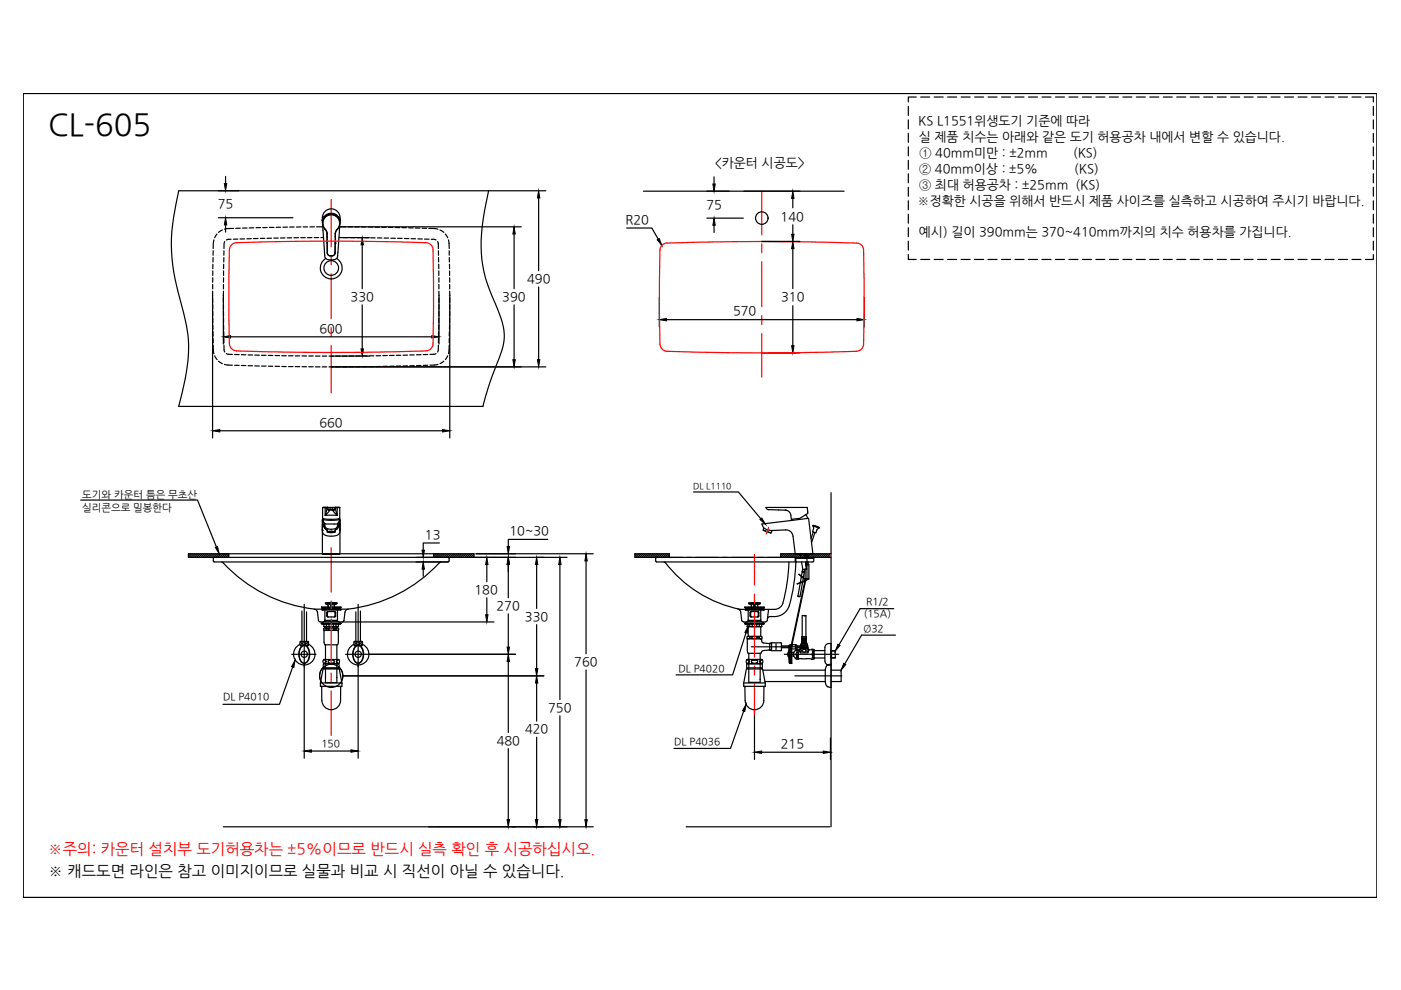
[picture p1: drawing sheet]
<svg xmlns="http://www.w3.org/2000/svg" width="297mm" height="210mm" viewBox="0 0 297 210" stroke-linecap="round" stroke-linejoin="round" font-family="sans-serif">
<!-- layer: 5 -->
<g fill="none" stroke="#000" stroke-width=".25">
<path d="M37.9 40.4h65.7a41.2 41.2 0 0 0-1.3 15.9 35.1 35.1 0 0 0 3.2 9.2 12.5 12.5 0 0 1 1.2 7.7l-2.9 8-1.4 5h-64.5a42.6 42.6 0 0 0 2-14.4 67.6 67.6 0 0 0-2.5-11.3 36.3 36.3 0 0 1-.1-17.2zM68.5 46.2a13.1 13.1 0 0 0 .1 4.7l.2 3.2a1.02 1.02 0 0 0 1.4 1 1.04 1.04 0 0 0 1.4-1v-.6M68.5 46.2l.1-.1-.2 .6M68.5 46.2h.1M68.7 46l-.3 .7M71.7 46a1.88 1.88 0 0 0-3.2 .2M71.7 46l.4 .9-.1 2M71.7 46l.4 .7-.3-.6 .1 .1M72 48.9l-.4 4.6M72.1 46.8a1.95 1.95 0 0 0-1.9-2.5 1.95 1.95 0 0 0-1.8 2.5l.2-.7-.2 .8M72.1 46.7l-.3-.6 .3 .8M72.1 46.7v.1z"/>
<path d="M136.4 40.5h42.6M48.5 117.4v.8h-8.6v-.8h60.6v.8h-8.6v-.8M68.4 112.3v.2M68.4 110.3v.8M68.4 112.5h.1M68.4 112.5a1.12 1.12 0 0 0 1.3 1.2 2.03 2.03 0 0 0 2.3-.7l.1-.5M68.4 110.2v2.1M68.4 112.5v4.9M68.4 110.6v-.3v1M68.4 111.3l.1-.1 .2 .6 .6 .6M68.4 111.3v-.2v1.2M68.4 111.3v1"/>
<path d="M68.5 110.4l.3 .6M68.5 110.4v.8l.3 .4v-.6M68.5 110.1l-.1 .1 .1 .2M68.8 111.6l.3 .6M68.8 111h.1M68.8 111h2.8M68.8 111a.96 .96 0 0 0 .8 1.2 1.52 1.52 0 0 0 1.9-.5l.1-.4M68.8 111v.3M71.6 111v.6l.3-.4-.1 .4-.7 .8M71.6 111v.3v-.3M71.6 111h.1M71.6 111.6l-.2 .6"/>
<path d="M71.9 110.1l.2 .1-.1 .2v.9v-1l.1 .8M72 110.4l-.3 .6M72.1 111.1v1.2M72.1 110.3v.3M72.1 110.2v7.2M134.6 117.4h7.3v.8h-7.3zM163.8 112.5l2.8-.1a1.49 1.49 0 0 1 1.5 1.3l.5 3.7M167.9 110.3l-6.4 .8 .6 1M171.2 109.9h.2l.9 7.5M176.2 104.5v12.9h-10.7v.8h10.7v57.1M47.4 175.3h45.7M145.5 175.3h30.5"/>
</g>
<!-- layer: 6 -->
<g fill="none" stroke="#000" stroke-width=".25">
<path d="M61.8 138.7h5.2M63.6 136.6a2.28 2.28 0 0 0-.9 3.5 2.28 2.28 0 0 0 3.6 0 2.28 2.28 0 0 0-.9-3.5M63.6 136.1l.3 .3-.3 .4M63.7 136.9h.4M63.7 136h1.6M63.7 136l-.1 .4 .1 .5M63.8 137.2a.89 .89 0 0 1 1-.4 .89 .89 0 0 1 .6 .8 2.58 2.58 0 0 1-.5 3 .95 .95 0 0 1-1.3-.7 2.91 2.91 0 0 1 .2-2.7zM63.9 137.2a.86 .86 0 0 1 .9-.3 .86 .86 0 0 1 .6 .8 2.36 2.36 0 0 1-.7 2.9 1.27 1.27 0 0 1-1.3-1.5l.1-1.1zM64 129.6v6.4M64.5 128.1v13.3M64.9 136.9h.4M65 129.7v6.3"/>
<path d="M65.3 136l.2 .4-.2 .5M65.4 136.1l-.3 .3 .3 .4M73.3 138.7h5.1M75 136.6a2.28 2.28 0 0 0-.9 3.5 2.28 2.28 0 0 0 3.6 0 2.28 2.28 0 0 0-.8-3.5M75.1 136.1l.3 .3-.3 .4M75.1 136.9h.4M75.1 136h1.6M75.2 136l-.2 .4 .2 .5M75.3 137.2a.89 .89 0 0 1 .9-.4 .89 .89 0 0 1 .7 .8 2.58 2.58 0 0 1-.6 3 .95 .95 0 0 1-1.3-.7 2.91 2.91 0 0 1 .3-2.7zM75.3 137.2a.86 .86 0 0 1 1-.3 .86 .86 0 0 1 .5 .8 2.36 2.36 0 0 1-.7 2.9 1.27 1.27 0 0 1-1.2-1.5v-1.1zM75.4 129.7v6.3M75.9 128.1v13.3"/>
<path d="M76.3 136.9h.4M76.4 129.6v6.4M76.7 136l.2 .4-.2 .5M76.8 136.1l-.3 .3 .3 .4M166.3 138.7h11.5M167.2 138.1l-.2 .6 .2 .7M167.4 136.9l-.2 1.9 .2 1.7M167.5 136.8l-.1 .1v3.7M167.5 136.9h.3M167.5 136.8v3.8v-3.7M167.5 138.2h.3M167.5 138.1h.3"/>
<path d="M167.5 138h.3M167.5 137.9h.3M167.5 138.8h.3M167.5 138.7h.3M167.5 138.6h.3M167.5 138.5h.3M167.5 138.4h.3M167.5 138.3h.3M167.5 139.1h.3M167.5 139.8h.3M167.5 139.9h.3M167.5 140h.3"/>
<path d="M167.5 139.7h.3M167.5 139.2h.3M167.5 139.3h.3M167.5 139.4h.3M167.5 139.5h.3M167.5 139.6h.3M167.5 138.9h.3M167.5 139h.3M167.5 137.7h.3M167.5 137.6h.3M167.5 137.8h.3M167.5 137.5h.3"/>
<path d="M167.5 137.2h.3M167.5 137.3h.3M167.5 137.1h.3M167.5 137h.3M167.5 137.4h.3M167.8 136.8l.1 3.9v-3.9h-.4M167.8 136.8h.1M167.9 138.4h.4M167.9 139.1h.4M168.3 139.2l.3 .4M168.7 139.6l.2 .2 .4-.1M168.8 139.7l.2-.4 .2 .4"/>
<path d="M168.9 138.4a.36 .36 0 0 1 .3 .3 .36 .36 0 0 1-.3 .4zM169.2 137.7l-.2 .4-.2-.4M169.3 137.8v1.9M169.3 139.6h.1M169.3 137.9h.1M169.3 137.8h.1M169.3 137.7a.97 .97 0 0 0-1 .6v.9M169.3 139.7h.1M169.5 139.7h-.2M169.5 139.6l.5 .1M169.7 137.2v.2M169.7 137.5v-.6h1.6v.6"/>
<path d="M169.7 137.5l-.3 .3M169.8 136.9v.3M171.2 136.9v.3M171.3 137.2v.2M171.3 137.5l.2 .3 .8-.2 .3 .2M172.2 137.7l.1 .5 .2-.5M172.3 138.4a.35 .35 0 0 1 .2 .3 .35 .35 0 0 1-.2 .4zM172.5 139.7l-.2-.4-.1 .5M172.6 137.8v1.9v-.2h2.3M172.6 137.9h2.3M172.6 139.7l-.3 .1-.7-.2-1.6 .1M174.9 137.3v2.9"/>
<path d="M175.7 136.4h.5v4.6h-.5M175.7 136.4a.84 .84 0 0 0-.8 .9M176.2 137.9l.9 .1M176.3 137.9v1.6M177.1 138v1.4M177.1 139.4l-.9 .1M167.4 140.6h.4M167.5 140.5h.3M167.5 140.4h.3M167.5 140.1h.3M167.5 140.2h.3M167.5 140.3h.3"/>
<path d="M174.9 140.2a.84 .84 0 0 0 .8 .8"/>
<circle cx="64.5" cy="138.7" r=".67"/>
<circle cx="64.5" cy="136.4" r=".37"/>
<circle cx="75.9" cy="138.7" r=".67"/>
<circle cx="76" cy="136.4" r=".37"/>
</g>
<!-- layer: CENTER -->
<g fill="none" stroke="#f00" stroke-width=".25">
<path d="M70.2 42.3v10M70.2 54.2v1.9M70.2 58v9.6M161.5 40.5v9.3M161.5 51.7v1.9M161.5 55.5v9.5M70.2 69.5v1.9M70.2 73.3v10M161.5 66.9v1.9M161.5 70.7v9.3M70.2 116.1v9.4M160 117.5v6.6"/>
<path d="M70.2 127.4v1.9M70.2 131.3v9.5M160 126v1.9M160 129.8v9.5M70.2 142.7v1.9M70.2 146.5v9.4M160 141.2v1.9M160 145v6.6"/>
</g>
<!-- layer: 0 -->
<g fill="none" stroke="#000" stroke-width=".25">
<path d="M47.8 37.4v1.5M151.4 37.5v1.5M46.3 46.2h15.8M46.3 40.4h4.3M47.8 47.7v1.5M69.1 54.8a2.32 2.32 0 0 0-.7 3.5 2.32 2.32 0 0 0 3.6 0 2.32 2.32 0 0 0-.6-3.5M72.1 48.1h38.4M72.3 50.4h6M76.8 51.9v9.3M103.6 40.4h12.1M109 49.6v11.6M114.2 42v15.4"/>
<path d="M132.9 48.3h5.3l1.4 2.4M149.9 46.2h7.7M149.9 40.5h4.7M151.4 47.8v1.5M157.7 40.5h11.9M161.5 51.2h8.1M168.1 42.1v2M168.1 47.7v2M168.1 52.7v8.5M45.1 62.5v30.4M47.4 62.5v10.4M48.9 71.4h42.7"/>
<path d="M70.2 77.8h45.5M70.2 75.5h8.1M76.8 64.6v9.4M93.1 62.5v10.4M95.4 62.5v30.4M109 64.6v11.7M114.2 60.8v15.5M139.8 63v6.3M141.3 67.8h40.4M161.5 74.8h8.1M168.1 64.8v8.5M183.2 63v6.3"/>
<path d="M46.6 91.3h47.2M17.1 106h24.8l4 10M40.1 117.4l-.2 .1M40.5 117.4l-.6 .5M40.9 117.4l-.8 .8M41.3 117.4l-.8 .8M41.7 117.4l-.8 .8M42.1 117.4l-.8 .8M42.5 117.4l-.8 .8M42.9 117.4l-.8 .8M43.3 117.4l-.8 .8M43.7 117.4l-.8 .8"/>
<path d="M44.1 117.4l-.8 .8M44.5 117.4l-.8 .8M44.9 117.4l-.8 .8M45.3 117.4l-.8 .8M45.7 117.4l-.7 .8M46.1 117.4l-.7 .8M46.5 117.4l-.7 .8M46.9 117.4l-.7 .8M47.3 117.4l-.7 .8M47.7 117.4l-.7 .8M48.1 117.4l-.7 .8M48.5 117.5l-.7 .7"/>
<path d="M48.5 117.9l-.3 .3M68.4 117.4h3.7M68.5 117.5h3.5M68.9 117.4h.1M88.2 118.2h5.2M88.2 119.1h6.8M92 117.4l-.1 .1M92.4 117.4l-.5 .5M92.8 117.4l-.7 .8M93.2 115.1h-3.5v1.5M93.2 117.4l-.7 .8M93.6 117.4l-.7 .8"/>
<path d="M94.1 117.4l-.8 .8M94.5 117.4l-.8 .8M94.9 117.4l-.8 .8M95.3 117.4l-.8 .8M95.7 117.4l-.8 .8M96.1 117.4l-.8 .8M96.5 117.4l-.8 .8M96.9 117.4l-.8 .8M97.3 117.4l-.8 .8M97.7 117.4l-.8 .8M98.1 117.4l-.8 .8M98.5 117.4l-.8 .8"/>
<path d="M98.9 117.4l-.8 .8M99.3 117.4l-.7 .8M99.7 117.4l-.7 .8M100.1 117.4l-.7 .8M100.5 117.5l-.7 .7M100.5 117.9l-.3 .3M100.5 118.2h19.7M100.9 117.4h24.9M103.2 119.7v3.6M107.8 119.7v7M113.8 119.7v9.3M116.1 114.4h-8.3v1.5"/>
<path d="M118.7 119.7v28.6M124.3 118.9v19.7M134.8 117.4l-.2 .2M135.2 117.4l-.6 .6M135.6 117.4l-.8 .8M136 117.4l-.8 .8M136.4 117.4l-.8 .8M136.8 117.4l-.8 .8M137.2 117.4l-.8 .8M137.6 117.4l-.8 .8M138 117.4l-.8 .8M138.4 117.4l-.7 .8"/>
<path d="M138.8 117.4l-.7 .8M139.2 117.4l-.7 .8M139.6 117.4l-.7 .8M140 117.4l-.7 .8M140.4 117.4l-.7 .8M140.8 117.4l-.7 .8M141.2 117.4l-.7 .8M141.6 117.4l-.7 .8M141.9 117.5l-.6 .7M141.9 117.9l-.2 .3M147.1 104.3h9.5l4.7 5.7M161.8 112.4l1.7 .6"/>
<path d="M162.1 112.1l1 .3 .7 .1M165.9 117.4l-.4 .4M166.3 117.4l-.8 .8M166.7 117.4l-.8 .8M167.1 117.4l-.8 .8M167.5 117.4l-.8 .8M167.9 117.4l-.8 .8M168.3 117.4l-.8 .8M168.7 117.4l-.8 .8M168.7 117.4l3.5 .1M168.7 117.4v.1M169.1 117.4l-.8 .8"/>
<path d="M169.5 117.4l-.8 .8M169.9 117.4l-.8 .8M170.3 117.4l-.7 .8M170.7 117.4l-.7 .8M171.1 117.4l-.7 .8M171.5 117.4l-.7 .8M171.9 117.4l-.7 .8M172.3 117.4l-.7 .8M172.3 111.5l1.4 .5M172.4 111.5l.1 .4-.2 .8 .7 .3 .2-.6 .5-.4M172.4 111.4l-.1 .1M172.4 111.4l1.3 .4"/>
<path d="M172.4 112.8l-.4 1.4M172.7 117.4l-.7 .8M172.8 112.9l-.7 2.1M173.2 117.4l-.8 .8M173.6 117.4l-.8 .8M173.7 111.8v.2M174 117.4l-.8 .8M174.4 117.4l-.8 .8M174.8 117.4l-.8 .8M175.2 117.4l-.8 .8M175.6 117.4l-.8 .8M176 117.4l-.8 .8"/>
<path d="M176.2 117.6l-.6 .6M176.2 118l-.2 .2M67.5 131.6l-.2-1.8a.76 .76 0 0 0-.7-.6h7.2a.75 .75 0 0 0-.7 .6l-.2 1.8M67.5 131.5l.4 .3M67.9 131.9h36.8M72.9 131.5l-.3 .3M78.2 138.7h31.1M89.7 120.7v1.5M103.2 126.7v3.6M107.8 130.2v7M113.8 132.4v9.4M157 129.8l.3 1.8"/>
<path d="M157.3 131.5l.3 .3M157.6 131.9h4.7M158.2 134.2l-2.9 8.9h-12M162.7 131.5l-.4 .3M162.9 129.2l-.2 2.4M62 141.4l-2.7 7.9h-12M64.5 140.6v20.2M66 159.2h8.4M67.9 144.8h4.6M68.1 145.5l.1 3M68.5 141.8l.3-.1h2.9l.2 .1 .6 3.7h-4.6v-.7M68.5 141.8h3.4"/>
<path d="M68.5 141.8l-.6 3M68.6 140.7v.9h3.2v-.9M72.4 145.5l-.2 .2v2.8a1.98 1.98 0 0 1-2 2 1.98 1.98 0 0 1-2-2M72.7 143.3h42.6M75.9 140.6v20.2M107.8 140.3v15M107.8 158.7v15.1M113.8 144.8v8.1M113.8 156.3v17.5M118.7 151.8v22M124.3 142v31.8M157.7 150.8l-2.8 7.9h-12"/>
<path d="M157.7 144.8h4.5M157.9 145.5l.1 3M158.2 141.8h3.5l.5 3.7h-4.5zM158.4 140.7v.9h3.2v-.9M158.5 141.7l-.3 .1M161.4 141.7l.3 .1M162.1 145.5l-.1 .2v2.8a1.98 1.98 0 0 1-2 2 1.98 1.98 0 0 1-2-2M90.9 175.3h34.9"/>
<circle cx="70.2" cy="56.8" r="1.56"/>
</g>
<!-- layer: 1 -->
<path d="M141.9 118.2h2.8M145.6 118.2h1M147.5 118.2h4.8M153.2 118.2h1M155.1 118.2h4.8M160.9 118.2h.9M162.8 118.2h2.7M163 111.8l-.5 1.4M176.2 117.4v.8" fill="none" stroke="#f00" stroke-width=".25"/>
<!-- layer: 7 -->
<g fill="none" stroke="#000" stroke-width=".25">
<path d="M168.6 118.4h3.9v.5l-.2 .2h-3.4l-.3-.1zM169.6 117.4l.2 1M169.9 119.1l.3 1.7 .4-.1M170.5 117.9l-.1-.5 .2 1M170.8 117.4l-.2 .9M170.8 119.1l.2 1.6M170.8 119.6l.2 .9M170.8 119.7l.7 .1M170.9 117.4v1v-1M170.9 117.8v.6M170.9 119.1v.6M170.9 117.9h.4"/>
<path d="M171.1 117.3v5.7M171.3 119.1v.6M171.3 117.4v1v-1M171.3 117.8v.6M171.4 119.7v3.1M169 123.8l1.7-.5zM169.2 126.4l.4 .1zM169.4 121.8l1.3 1.1zM169.6 137.7h.3v.3l-.2 .3zM169.7 137.4l1.5-.1 .1 .2h-1.6zM169.7 138.4h1.6M169.7 137.4h1.6"/>
<path d="M169.7 123.6l-.5 2.8M169.7 137.5l-.1 .5 .1 .4M169.7 123.4v.1M169.8 136.7v.2M169.8 136.6h1.4M169.8 136.9h1.4M169.8 123.5h-.1M169.9 136.9v.3h1.2v-.3M169.9 136.6v-.2h1.2v.2M169.9 122.2l.2-.9h.4l-.2 1.1-.2-.1M169.9 122.2l.1 .1M169.9 123.4h.1"/>
<path d="M169.9 122.3v.1M169.9 137.2v.1M169.9 123.5h.2l-.5 3M170 137.3h-.1M170 136.3l-.1 .1M170 135.3v.2M170 136.2l1 .1M170 136h1M170 135.3v-.3h1v.3M170 135.3h1M170 135.5h1M170 136v.2"/>
<path d="M170 135.5v.2M170 135.3h.9M170 135.7v.3M170 136h.1M170 123.5h.1M170.1 122.4h.1M170.1 122.4h-.2l-.2 1h.2M170.1 123.5h.1M170.1 121.2v.1M170.1 136.2l-.1 .1M170.2 123.4l-.1 .1M170.2 120.6l-.1 .6 .4 .1 .1-.6"/>
<path d="M170.2 122.4l.1 .1M170.3 122.6l-.1 .8M170.3 122.4h.1M170.4 123l.6 .1M170.5 130.5h-.4v4.5M170.5 130.5h.4M170.5 121.3h.1M170.5 122.7l.3 .2M170.6 123.3l-2.9 13.9M170.6 120.7l.4-.1zM170.7 123.2v.1M170.7 123.3l-2.9 13.9"/>
<path d="M170.7 120.7v2M170.7 122.7h.8M170.7 122.7l.1 .1M170.7 122.9v.4M170.8 122.9l-.1 .4M170.8 136.2v.1M170.9 130.6v4.4M170.9 135.7v.3M170.9 135.5h.1M171 135.5v.2h-1M171 135.7h-1M171 135.3l-.1 .2h-.9"/>
<path d="M171 136v.2M171 136.3h.1M171 136.3v.1M171 137.2v.1M171 137.3h.1M171.1 137.7h.3v.3l-.2 .3zM171.2 136.7v.2M171.3 137.5l.1 .5-.1 .4"/>
<circle cx="161.5" cy="46.2" r="1.32"/>
<circle cx="170.5" cy="138" r=".34"/>
</g>
<!-- layer: 0 -->
<g fill="#000" stroke="#000" stroke-width=".21">
<path d="M47.6 38.9h.5l-.3 1.5zM151.1 39h.5l-.2 1.5zM47.8 46.2l.3 1.5h-.5zM76.8 50.4l.3 1.5h-.6zM109 48.1l.2 1.5h-.5zM114.2 40.4l.3 1.6h-.6zM139.3 50.8l.5-.2 .5 1.4zM151.4 46.2l.2 1.6h-.5zM168.1 51.2l.2 1.5h-.5zM167.8 49.7h.5l-.2 1.5zM168.1 40.5l.2 1.6h-.5zM47.4 71.4l1.5-.2v.5z"/>
<path d="M76.5 74h.6l-.3 1.5zM91.6 71.2l1.5 .2-1.5 .3zM108.7 76.3h.5l-.2 1.5zM113.9 76.3h.6l-.3 1.5zM139.8 67.8l1.5-.3v.5zM167.8 73.3h.5l-.2 1.5zM181.7 67.5l1.5 .3-1.5 .2zM45.1 91.3l1.5-.2v.5zM93.8 91.1l1.6 .2-1.6 .3zM45.7 116.1l.4-.2 .4 1.5zM89.5 116.6h.5l-.3 1.6zM103.2 118.2l.3 1.5h-.5z"/>
<path d="M107.8 118.2l.2 1.5h-.5zM107.5 115.9h.5l-.2 1.5zM113.8 118.2l.2 1.5h-.5zM118.7 118.2l.3 1.5h-.5zM124.3 117.4l.2 1.5h-.5zM161.1 110.2l.4-.4 .8 1.4zM89.7 119.1l.3 1.6h-.5zM103 130.3h.5l-.3 1.6zM107.5 137.2h.5l-.2 1.5zM158.6 132.7l-.2 1.5-.5-.1zM62.6 140l-.3 1.5-.5-.1zM64.5 159.2l1.5-.2v.5z"/>
<path d="M74.4 159l1.5 .2-1.5 .3zM107.8 138.7l.2 1.6h-.5zM113.8 143.3l.2 1.5h-.5zM113.5 141.8h.5l-.2 1.5zM158.2 149.3l-.3 1.6-.5-.2zM107.5 173.8h.5l-.2 1.5zM113.5 173.8h.5l-.2 1.5zM118.5 173.8h.5l-.3 1.5zM124 173.8h.5l-.2 1.5z"/>
</g>
<!-- layer: 3 -->
<g fill="none" stroke="#000" stroke-width=".25">
<path d="M192.6 22.6v1.9M192.6 25.4v1.9M192.6 28.3v1.9M192.6 31.1v1.9M192.6 34v1.9M192.6 36.9v1.9M192.6 39.7v1.9M194.3 20.6h-1.7v1M195.2 20.6h1.9M198.1 20.6h1.9M200.9 20.6h1.9M203.8 20.6h1.9"/>
<path d="M206.6 20.6h1.9M209.5 20.6h1.9M212.4 20.6h1.9M215.2 20.6h1.9M218.1 20.6h1.9M220.9 20.6h1.9M223.8 20.6h1.9M226.6 20.6h1.9M229.5 20.6h1.9M232.4 20.6h1.9M235.2 20.6h1.9M238.1 20.6h1.9"/>
<path d="M240.9 20.6h1.9M243.8 20.6h1.9M246.6 20.6h1.9M249.5 20.6h1.9M252.4 20.6h1.9M255.2 20.6h1.9M258.1 20.6h1.9M260.9 20.6h1.9M263.8 20.6h1.9M266.6 20.6h1.9M269.5 20.6h1.9M272.4 20.6h1.9"/>
<path d="M275.2 20.6h1.9M278.1 20.6h1.9M280.9 20.6h1.9M283.8 20.6h1.9M286.6 20.6h2M289.5 20.6h1.7v1M291.2 22.6v1.9M291.2 25.4v1.9M291.2 28.3v1.9M291.2 31.1v1.9M291.2 34v1.9M291.2 36.9v1.9"/>
<path d="M291.2 39.7v1.9M192.6 54v1h1.7M192.6 42.6v1.9M192.6 45.4v1.9M192.6 48.3v1.9M192.6 51.1v1.9M195.2 55h1.9M198.1 55h1.9M200.9 55h1.9M203.8 55h1.9M206.6 55h1.9M209.5 55h1.9"/>
<path d="M212.4 55h1.9M215.2 55h1.9M218.1 55h1.9M220.9 55h1.9M223.8 55h1.9M226.6 55h1.9M229.5 55h1.9M232.4 55h1.9M235.2 55h1.9M238.1 55h1.9M240.9 55h1.9M243.8 55h1.9"/>
<path d="M246.6 55h1.9M249.5 55h1.9M252.4 55h1.9M255.2 55h1.9M258.1 55h1.9M260.9 55h1.9M263.8 55h1.9M266.6 55h1.9M269.5 55h1.9M272.4 55h1.9M275.2 55h1.9M278.1 55h1.9"/>
<path d="M280.9 55h1.9M283.8 55h1.9M286.6 55h2M291.2 54v1h-1.7M291.2 42.6v1.9M291.2 45.4v1.9M291.2 48.3v1.9M291.2 51.1v1.9M45.2 118.4v.5M45.2 118.4l.3-.2h49.5l.2 .2v.5l-.2 .2h-49.5l-.3-.2M47 119.1a33.6 33.6 0 0 0 13.9 8.8l2.8 .8 2.9 .4M93.2 119.3a31.3 31.3 0 0 1-19.4 9.8"/>
<path d="M93.5 119.1l-.3 .2M139.1 118.2h29.4l.2 .2v.7h-29.4l-.3-.2zM140.8 119.1l.3 .2M167.3 119.1a33.4 33.4 0 0 1-1.5 9.2 1.83 1.83 0 0 1-1.6 .9h-7.2a26.7 26.7 0 0 1-16-10M168.7 119.2a34.6 34.6 0 0 1-1.6 9.8 3.5 3.5 0 0 1-3.8 1.7l-.5 .3-.1 .2M68.1 132.1h4.2M68.2 128.8l.1 .1M68.2 128.7h4.1M68.2 128.7l4.1 .1M68.3 132.2v.1M68.3 128.9v.1M68.3 129.2v.1"/>
<path d="M68.3 128.9h.1M68.3 129.3h.1M68.3 129h.1M68.3 129.3h3.8M68.3 128.9h3.8M68.3 129.2h3.8v.1M68.3 129.1h3.8M68.3 129.2h.1M68.6 129v.2M68.6 133.2l.2 .4 .4-.1M68.7 133.2l.2-.1 .3 .1M68.7 132.4l.1 .5h2.8"/>
<path d="M68.7 132.8h.5M68.8 133.7h2.8M68.8 133.6l-.1 2.6 .1 .5h2.8l.1-.5v-2.6M68.9 131.4v.3M68.9 131.7l-.8 .4h4.2M68.9 131.5h2.7M68.9 132.9v.2h2.7v-.2M68.9 129.3v2.4M68.9 131.7h2.7M69 127.9h2.4M69 127.9l.1 .2h2.3v-.2M69 136.7v8h2.4v-8"/>
<path d="M69.1 127.8h2.3M69.1 127.8l-.1 .1M69.2 133.5v-.3h.5v.3M69.2 133.5h.5M69.2 132.4v.4h.6M69.5 129.7h1.6l.1 .9-.2 .2M69.5 130.8h1.5M69.5 129.7l-.2 .1v.8l.2 .2M69.6 128.4l-.2 .3M69.6 129.7l-.2 .1v.8l.2 .2M69.7 133.5l.5 .1M69.8 132.4v.4"/>
<path d="M69.8 132.8h.9M70.1 128.1h.2M70.1 128.1l-.8-.1 .3 .4M70.1 128.1v.6M70.2 128.7v-.1l.1 .1M70.2 128.1v.5M70.2 133.1l-.5 .1M70.3 133.1l.4 .1M70.3 128.1v.5M70.3 128.1v.6M70.7 132.4v.4M70.7 133.2h.6v.3h-.6z"/>
<path d="M70.7 133.5l-.4 .1M70.8 129.7l.2 .1v.8l-.2 .2M70.9 128.4l.1 .3M71.1 128.1l.1-.1-.9 .1M71.1 128.1l-.2 .3M71.2 132.4v.4h-.5M71.3 132.8h.5M71.3 133.2l.3-.1 .2 .1M71.4 127.8l.1 .1M71.5 133.7h.1M71.6 131.4l-.1 .3M71.6 133.7h.1"/>
<path d="M71.6 129.3v2.4M71.6 131.7l.7 .4M71.8 132.4v.4l-.2 .1M71.8 133.2l-.1 .4-.4-.1M71.9 129v.2M72.1 128.9h.1M72.1 129.3h.1M72.1 128.9v.1M72.2 132.2v.1l-3.9 .1M72.3 128.7v.1M72.3 128.8l-.2 .1M156.4 129.1l.4 .2 .2 .5"/>
<path d="M157.9 132.1h4.2M157.9 128.8l4 .1M157.9 128.7h4.1zM158 132.2v.1M158 132.3h3.9M158 128.9l.1 .2M158.1 129.3h.1M158.1 128.9h.1M158.1 129.4h3.8M158.1 129.1h3.7M158.1 129.2l-.1 .1M158.3 129.1v.1"/>
<path d="M158.4 135l.1 .4 .4-.1M158.4 135l.2-.1 .3 .1M158.4 132.8l2.9 .1M158.4 132.4v.4M158.4 132.8h.5M158.5 135.5h2.9M158.5 135.4l-.1 2.6M158.6 131.4l.1 .3M158.6 132.9v2h2.7v-2M158.6 131.5h2.7M158.6 131.7h2.7M158.6 131.7l-.7 .4"/>
<path d="M158.6 129.4v2.3M158.7 127.9l.1 .2h2.3l.1-.2M158.8 138.5v6.2h2.4v-6.2M158.8 127.8l2.4 .1zM158.9 135h.6v.3h-.6zM158.9 132.8h.6M158.9 132.4v.4M159.1 128.1l.3 .4-.2 .2M159.2 130.8h1.5M159.2 130.8l-.2-.2v-.7l.2-.2h1.6l.1 .9-.2 .2M159.3 137.1h11.2M159.4 129.7l-.2 .2v.7l.2 .2"/>
<path d="M159.5 135.3l.4 .1M159.5 132.4v.4M159.5 132.8h.9M159.8 128.1h-.8h.1M159.8 128.1h1.1h-.1M159.8 128.1v.6M159.9 128.1v.5M159.9 134.9l-.4 .1M160 134.9l.5 .1M160 128.1v.5M160 128.6h-.1v.1M160 128.6v.1"/>
<path d="M160.1 128.1v.6M160.4 132.8h.6M160.4 132.4v.4M160.5 135h.5v.3h-.5zM160.5 135.3l-.5 .1M160.6 129.7l.2 .2v.7l-.2 .2M160.8 128.1l-.2 .4 .1 .2M161 132.4v.4M161 132.8h.5M161 135l.3-.1 .2 .1M161.2 135.5h.1M161.3 131.4l-.1 .3"/>
<path d="M161.3 131.7l.8 .4M161.3 129.4v2.3M161.4 135.4l.3 .8 1.4 .3M161.5 132.8l-.2 .1M161.5 132.4v.4M161.6 135l-.2 .4-.4-.1M161.6 129.1v.1M161.8 137.9l-.3 .2-.2 .4h-2.7l-.1-.5M161.9 129.2h.1M161.9 129.3h.1M161.9 128.9h.1M161.9 128.9v.2"/>
<path d="M161.9 129.2v.1M161.9 132.2v.1M162 128.8l-.2 .1M163.3 136.4h.3v1.5h-.3M163.3 136.4h.1M163.3 137.8v.1M163.3 136.4h-.2M163.3 137.9h-1.5M163.6 136.4h-.4v1.4h.4M163.6 137.9l.1 .1M163.6 136.3h2l.1 .1v1.5l-2.1 .1M163.7 136.3h-.1"/>
<path d="M164.5 136.5v1.3M165.7 136.9h1.9M165.7 137.3h1.9M167.3 137.3l.3 .3M167.5 137.3h.1M167.5 137.3l.1 .1M167.5 136.9h.1M167.6 136.9v.4M167.6 137.3v.1M167.6 137.6h1.1M168.7 137l.1 .4M168.7 136.7h-1.1l-.3 .2"/>
<path d="M168.7 136.9h1.8M168.7 137.3h1.8M168.7 136.7l.3 .2M168.8 137.3v.1M168.8 137.3h.1M168.8 136.9l-.1 .1M169 137.3l-.3 .3M170.5 136.9v.4M71.4 143.6h.1M160 150.5v10.5M161.1 144h.1M161.5 159.5h13"/>
<path d="M176.1 156.5v4.5"/>
</g>
<!-- layer: 4 -->
<g fill="none" stroke="#000" stroke-width=".25">
<path d="M68.6 139.9h.1M68.7 139.8h3.1l.2 .6-.2 .3h-3.1l-.2-.4zM68.7 139.9l.4 .2M71.7 139.9a.33 .33 0 0 0-.4 .2 .33 .33 0 0 0 .2 .4M71.9 139.9h-.2M158.3 139.9h.2M158.4 139.8h.3h-.3M158.4 139.8l-.2 .5 .2 .4h3.1h-3.1M158.5 139.9a.33 .33 0 0 1 .4 .2 .33 .33 0 0 1-.2 .4M158.7 139.8h1.3h-1.3M161.2 139.8h-1.2h1.2M161.5 139.9l-.2 .1"/>
<path d="M161.5 139.8h-.3h.3M161.5 139.8l.2 .5-.2 .4M161.6 139.9h-.1M68.6 141.4a2.47 2.47 0 0 0-.6 3M68.7 140.7h3.1M68.9 140.5l-.3 .2M69.1 140.4l-.2 .1M69.1 140.1v.3M69.7 140.5a.41 .41 0 0 1 0-.5 .41 .41 0 0 1 .5-.1 .41 .41 0 0 1 .6 .1 .41 .41 0 0 1-.1 .5M69.8 140.5l.4 .2 .5-.2M70.2 146.3h.1M71.5 140.5l.4 .2"/>
<path d="M71.9 141.4a2.47 2.47 0 0 1 .5 3M158.7 140.5l-.4 .2M159.5 140.5l.5 .2 .4-.2M159.5 140.5a.41 .41 0 0 1-.1-.5 .41 .41 0 0 1 .6-.1 .41 .41 0 0 1 .5 .1 .41 .41 0 0 1 0 .5M161.3 140.5l.3 .2M161.3 140a.28 .28 0 0 0-.2 .3 .28 .28 0 0 0 .2 .2M161.7 142.1h13.3M162.2 144.5h12.8M168.5 143.3h10M175 142v2.9l.2 .5 .4 .2M175 142a1.09 1.09 0 0 1 1.2-1.2v5l-.6-.2M176.2 142.1h2.1v2.4h-2.1"/>
<circle cx="70.2" cy="143.3" r="2.47"/>
</g>
<!-- layer: 3 -->
<path d="M160 159.5l1.5-.3v.5zM174.5 159.2l1.6 .3-1.6 .2z" fill="#000" stroke="#000" stroke-width=".21"/>
<!-- layer: 1 -->
<g fill="none" stroke="#000" stroke-width=".25">
<path d="M69 48.6l.3 .9M69 48.7a1.85 1.85 0 0 1-.1-2.7 1.85 1.85 0 0 1 2.6 0 1.85 1.85 0 0 1 0 2.7M69 48.6v.1M69 48.6l.4 .9M69 48.6a1.82 1.82 0 0 1 0-2.6 1.82 1.82 0 0 1 2.7 .2 1.82 1.82 0 0 1-.4 2.6l-.2 .7M69.3 49.5l.1 4.1M69.4 49.5v2M69.4 53.6a.65 .65 0 0 0 .6 .7M69.4 51.5h.1M69.4 49.5h-.1M69.4 51.5l.1 2.4 .5 .3M69.4 53.6h.1"/>
<path d="M70 54.2l.4 .1M70 45.4a1.69 1.69 0 0 1 2 1.9M70 54.3h.4M70 54.2v.1M70 45.4a1.78 1.78 0 0 0-1.6 1.9M71 53.6l-.1 .4-.5 .2M71 53.6h.1M71 51.5v2.1M71.1 51.5h.1M71.1 49.5v2M71.1 53.6a.65 .65 0 0 1-.7 .7M71.1 49.5h.1"/>
<path d="M71.1 51.5v2.1M71.1 50.2v1.3M71.5 48.6v.1M71.5 48.6l-.4 .9M68.4 107.6h.6M68.4 107.6v2.3a7.7 7.7 0 0 0 3.6 0l.1-2.3h-.6M68.5 117.5h3.5M68.6 110l-.1 .1M68.9 107.6l.1 1.7h2.5M69 107.6h.1M69 107.6h-.5h.9M69.3 107.6h-.3"/>
<path d="M69.3 107.6h.1M69.3 107.6a.53 .53 0 0 0 .5 .6M69.3 107.6l-.4 1.7 1-1.1M69.3 112.1v.4M69.3 107.6l.1 .3 .5 .3M69.4 107.6l.2 .5h.3M69.4 107.6h-.4M69.4 107.6h.1M69.4 107.6h1.7M69.4 107.6h-.1M69.4 107.6l.3 .4 .2 .1M69.4 112.6v-.1v.3l.8 .1"/>
<path d="M69.4 107.6h.6M69.5 112.8l.7-.2 .8 .2-.8 .1zM69.5 112.7h1.4M69.9 108.1h.7M69.9 108.1v.1M69.9 108.1h.1M70 107.6v.5M70 107.6h.4M70 108.1h.4M70.2 110.1v.2M70.4 107.6v.5M70.4 107.6h.6"/>
<path d="M70.4 108.1h.2M70.6 108.1v.1M70.6 108.2l.9 1.1M71 107.6h.1M71 112.5v.3M71.1 112.8l-.9 .1M71.1 107.6h.1M71.1 112.5v.1M71.1 107.6l-.3 .4-.3 .1M71.1 107.6h.4M71.1 107.6l-.3 .5h-.2M71.1 107.6v.2"/>
<path d="M71.1 107.8l.4 1.5M71.1 112.1v.4M71.1 107.7l-.2 .5h-.3M71.1 107.6v.3l-.5 .3M71.5 107.6h.5h-1M71.5 107.6v1.7M71.9 110v.1M71.9 110.1l-1.7 .2-1.7-.2M162.9 108.1l3.6 .1M166.5 108.2h.4M167.9 110.1v.2M168.7 117.5h3.5"/>
<path d="M170.8 109.1h.1M170.9 109.1l.3 .8M171.1 107.6h-8.7l.1 .2 .4 .3M171.1 107.6h.1M171.1 107.6l.2 1.2-1.7 1.1-1.8 .2a1.67 1.67 0 0 0-.9-1.9h-.4M171.2 109.9l-3.3 .4M189.5 129.1h-7.1l-4.5 7.6M189.9 134.7h-7.2l-3.6 6.1"/>
</g>
<path d="M177.7 136.6l.4 .2-1 1.2zM178.9 140.7l.4 .2-1 1.2z" fill="#000" stroke="#000" stroke-width=".21"/>
<!-- layer: 2 -->
<g fill="none" stroke="#000" stroke-width=".25">
<path d="M45.1 58.9v.9M45.1 57.4v1M45.1 56v1M45.2 54.6v1M45.2 53.2v.9M45.3 50.9l-.1 1.8M46 49.6l-.5 .8M47.1 48.8l-.8 .5M47.4 57.4v1M47.4 58.9v.9M47.4 56v1M47.5 54.6l-.1 1"/>
<path d="M47.5 53.2v.9M47.7 51.2l-.2 1.5M49 50.7l-1 .2M49.5 48.4l-1.9 .2M50.4 50.7h-.9M50.9 48.4h-.9M51.8 50.7h-.9M52.4 48.3l-1 .1M53.3 50.6h-1M53.8 48.3h-1M54.7 50.6h-1M55.2 48.3h-.9"/>
<path d="M56.1 50.5h-.9M56.6 48.2l-.9 .1M57.1 48.2h1M57.6 50.5h-1M58 50.5h1M59.5 48.2h-.9M60.4 50.4l-.9 .1M60.9 48.2h-.9M61.9 50.4h-1M62.4 48.1l-1 .1M63.3 50.4h-1M63.8 50.4h.9"/>
<path d="M63.8 48.1h-.9M64.3 48.1h.9M66.1 50.4h-.9M66.6 50.4h1M66.7 48.1h-1M67.1 48.1h1.2M68.6 50.4h-.6M71.9 50.4h.5M72.1 48.1h1.2M72.9 50.4h.9M73.8 48.1h.9M74.3 50.4h1"/>
<path d="M75.2 48.1h1M75.7 50.4h1M76.6 48.1h1M77.2 50.4h.9M78.1 48.1l.9 .1M78.6 50.4h.9M79.5 48.2h.9M80 50.4l1 .1M80.9 48.2h1M81.4 50.5h1M82.3 48.2h1M82.9 50.5h.9"/>
<path d="M83.8 48.2l.9 .1M84.3 50.5h.9M85.2 48.3h1M85.7 50.6h1M86.6 48.3h1M87.2 50.6h.9M88.1 48.3l.9 .1M88.6 50.7h.9M89.5 48.4h1M90 50.7h1M90.9 48.4l1.9 .2M91.4 50.7l1 .2"/>
<path d="M92.8 51.2l.1 1.5M92.9 53.2l.1 .9M93 54.6v.9M93 56v1M93 57.4v1M93.1 58.9v.9M93.3 48.8l.8 .5M94.4 49.6l.5 .8M95.1 50.9l.1 1.8M95.2 53.2l.1 .9M95.3 54.6v.9M95.3 56v1"/>
<path d="M95.3 57.4v1M95.3 58.9v.9M45.1 63.2v.9M45.1 60.3v1M45.1 64.6v1M45.1 61.7v1M45.1 66v1M45.1 67.5v.9M45.1 68.9v.9M45.2 70.3v1M45.2 71.7v1M45.2 73.2l.1 1.8"/>
<path d="M45.5 75.4l.5 .8M46.3 76.6l.8 .5M47.4 63.2v.9M47.4 60.3v1M47.4 64.6v1M47.4 61.7v1M47.4 66v1M47.4 67.5v.9M47.4 68.9v.9M47.4 70.3l.1 1M47.5 71.7v1M47.5 73.2l.2 1.4"/>
<path d="M47.6 77.3l1.7 .1M48 75l1.3 .1M49.7 77.4l1 .1M49.7 75.2h1M51.2 77.5h.9M51.2 75.2h.9M52.6 77.5l1 .1M52.6 75.2l1 .1M54 77.6h1M54 75.3h1M55.5 77.6h.9M55.5 75.3h.9"/>
<path d="M56.9 77.6l.9 .1M56.9 75.4h.9M58.3 77.7h1M58.3 75.4h1M59.7 77.7h1M59.7 75.4h1M61.2 77.7h.9M61.2 75.4h.9M62.6 77.7h.9M62.6 75.5h.9M64 77.7l1 .1M64 75.5h1"/>
<path d="M65.5 77.8h.9M65.5 75.5h.9M66.9 77.8h.9M66.9 75.5h.9M68.3 77.8h1M68.3 75.5h1M69.8 77.8h.9M69.8 75.5h.9M71.2 77.8h.9M71.2 75.5h.9M72.6 77.8h1M72.6 75.5h1"/>
<path d="M74 77.8h1M74 75.5h1M76.4 77.7l-1 .1M76.4 75.5h-1M76.9 75.5h.9M77.8 77.7h-.9M78.3 77.7h1M78.3 75.4h1M80.7 77.7h-1M80.7 75.4h-1M82.1 77.7h-.9M82.1 75.4h-.9"/>
<path d="M83.6 77.6l-1 .1M83.6 75.4h-1M84 77.6h1M84 75.3h1M86.4 77.6h-.9M86.4 75.3h-.9M87.8 77.5l-.9 .1M87.8 75.2l-.9 .1M89.3 77.5h-1M89.3 75.2h-1M90.7 77.4l-1 .1M90.7 75.2h-1"/>
<path d="M92.4 75l-1.2 .1M92.8 77.3l-1.6 .1M92.9 73.2l-.1 1.4M93 71.7l-.1 1M93 70.3v1M93 68.9v.9M93 67.5v.9M93.1 60.3v1M93.1 64.6v1M93.1 66v1M93.1 61.7v1M93.1 63.2v.9"/>
<path d="M94.1 76.6l-.8 .5M94.9 75.4l-.5 .8M95.2 73.2l-.1 1.8M95.3 71.7l-.1 1M95.3 70.3v1M95.3 68.9v.9M95.3 67.5v.9M95.3 60.3v1M95.3 64.6v1M95.3 66v1M95.3 61.7l.1 1M95.4 63.2l-.1 .9"/>
</g>
<!-- layer: 0 -->
<path d="M48.6 52.9v20M48.6 52.9a1.51 1.51 0 0 1 1.5-1.4l20.1-.4 20.1 .4a1.51 1.51 0 0 1 1.5 1.4l.1 6.7-.1 13.3M181.6 51.5l-20.1-.3-20.1 .3a1.55 1.55 0 0 0-1.5 1.5 272.2 272.2 0 0 0 .1 20.4 1.58 1.58 0 0 0 1.4 1.1l20.1 .3 20.1-.3M181.6 51.5a1.51 1.51 0 0 1 1.5 1.5 295.6 295.6 0 0 1-.1 20.4 1.51 1.51 0 0 1-1.4 1.1M48.6 72.9a1.51 1.51 0 0 0 1.5 1.5M50.1 74.4l20.1 .3 20.1-.3M91.8 72.9a1.51 1.51 0 0 1-1.5 1.5" fill="none" stroke="#f00" stroke-width=".25"/>
<!-- layer: DEF_LAYER_ASSEM_MEMBER -->
<path d="M162 112l-.2 .5 1.6 .5 .3-.5" fill="none" stroke="#000" stroke-width=".25"/>
<!-- layer: SA-DOOR -->
<path d="M4.9 19.8h287v170.5h-287z" fill="none" stroke="#000" stroke-width=".25"/>
<text font-size="6.5" x="10.2" y="28.6">CL-605</text>
<text font-size="3.3" fill="#f00" x="10.2" y="181.1">※주의: 카운터 설치부 도기허용차는 ±5%이므로 반드시 실측 확인 후 시공하십시오.</text>
<text font-size="3.3" x="10.3" y="185.8">※ 캐드도면 라인은 참고 이미지이므로 실물과 비교 시 직선이 아닐 수 있습니다.</text>
<g font-size="2.7">
<text x="194.7" y="26.5">KS L1551위생도기 기준에 따라</text>
<text x="194.8" y="29.9">실 제품 치수는 아래와 같은 도기 허용공차 내에서 변할 수 있습니다.</text>
<text x="151.5" y="35.4">&lt;카운터 시공도&gt;</text>
<text x="195" y="33.3">① 40mm미만 : ±2mm</text>
<text x="227.5" y="33.3">(KS)</text>
<text x="194.9" y="36.7">② 40mm이상 : ±5%</text>
<text x="194.9" y="40.1">③ 최대 허용공차 : ±25mm (KS)</text>
<text x="227.8" y="36.7">(KS)</text>
<text x="46.2" y="44.2">75</text>
<text x="132.6" y="47.4">R20</text>
<text x="149.8" y="44.3">75</text>
<text x="165.5" y="46.8">140</text>
<text x="194.5" y="43.5">※정확한 시공을 위해서 반드시 제품 사이즈를 실측하고 시공하여 주시기 바랍니다.</text>
<text x="194.8" y="50.1">예시) 길이 390mm는 370~410mm까지의 치수 허용차를 가집니다.</text>
<text x="74.3" y="63.8">330</text>
<text x="106.5" y="63.8">390</text>
<text x="111.8" y="60">490</text>
<text x="165.6" y="63.9">310</text>
<text x="67.7" y="70.6">600</text>
<text x="155.4" y="66.8">570</text>
<text x="67.7" y="90.5">660</text>
<text x="108" y="113.5">10~30</text>
<text x="90.1" y="114.2">13</text>
<text x="100.6" y="125.9">180</text>
<text x="105.3" y="129.3">270</text>
<text x="111.3" y="131.6">330</text>
<text x="121.8" y="141.2">760</text>
<text x="111.3" y="155.5">420</text>
<text x="116.2" y="150.9">750</text>
<text x="105.3" y="157.9">480</text>
<text x="165.6" y="158.6">215</text>
</g>
<g font-size="2.2">
<text x="17.4" y="105.6">도기와 카운터 틈은 무초산</text>
<text x="17.4" y="108.3">실리콘으로 밀봉한다</text>
<text x="183.1" y="130.9">(15A)</text>
<text x="183.6" y="128.2">R1/2</text>
<text x="183.1" y="133.9">Ø32</text>
<text x="143.8" y="142.4">DL P4020</text>
<text x="47.3" y="148.5">DL P4010</text>
<text x="68.1" y="158.4">150</text>
<text x="142.9" y="157.9">DL P4036</text>
</g>
<text font-size="1.9" x="147" y="103.7">DL L1110</text>
</svg>
